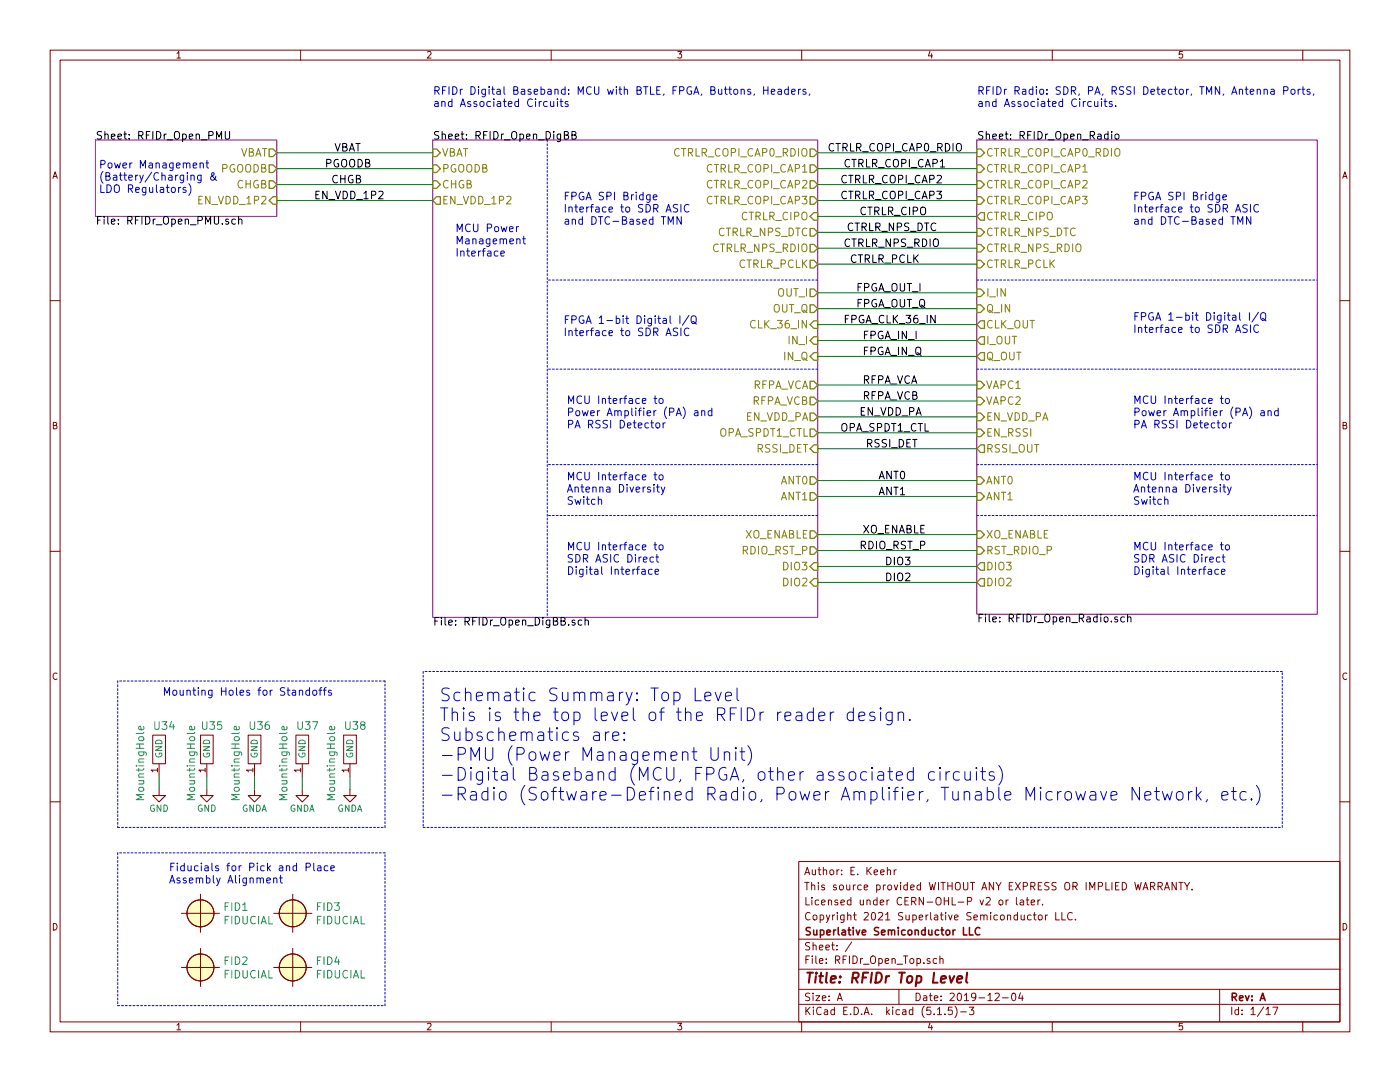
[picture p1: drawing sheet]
<svg xmlns="http://www.w3.org/2000/svg" width="279mm" height="216mm" viewBox="0 0 279 216" stroke-linecap="round" stroke-linejoin="round" font-family="sans-serif">
<g fill="none" stroke="#840000" stroke-width=".2">
<path d="M10 10h259.4v195.9h-259.4zM12 12h255.4v191.9h-255.4zM60 10v2M110 10v2M160 10v2M210 10v2M260 10v2M10 60h2M267.4 60h2M10 110h2M267.4 110h2M10 160h2"/>
<path d="M30.5 146.7h2.5v5.7h-2.5zM31.7 157.5v1.3h1.3l-1.3 1.2-1.2-1.2h1.2M31.7 152.4v2.5M40 146.7h2.5v5.7h-2.5zM41.3 157.5v1.3h1.2l-1.2 1.2-1.3-1.2h1.3M41.3 152.4v2.5M49.5 146.7h2.6v5.7h-2.6zM50.8 157.5v1.3h1.3l-1.3 1.2-1.3-1.2h1.3M50.8 152.4v2.5M59.1 146.7h2.5v5.7h-2.5zM60.3 157.5v1.3h1.3l-1.3 1.2-1.2-1.2h1.2M60.3 152.4v2.5"/>
<path d="M68.6 146.7h2.5v5.7h-2.5zM69.8 157.5v1.3h1.3l-1.3 1.2-1.2-1.2h1.2M69.8 152.4v2.5M267.4 160h2M40 178.4v7.7M58.4 178.4v7.7M159.4 171.9h108v32h-108zM177.1 173.7l.2-.1h.4v.9M177.1 173.1v1.4M178.5 173.6v.9M178.9 173.6l-.4 .2M199.4 179.7l.2-.1 .5 .1v.7l-.3 .2-.4-.2z"/>
<path d="M200.8 179.6v1M201.2 179.6l-.4 .3M202.8 179.1v1.3l.3 .2M203.6 179.7h.6l.1 .9M204.3 179.9l-.5 .1-.2 .2 .2 .4 .5-.1M204.8 179.6h.6M205 179.1v1.3l.4 .2M207.1 179.6v1M207.6 179.6l-.5 .3M231.1 176.9l.7-.1 .2-.2-.1-.4-.2-.1h-.6v1.5M231.5 176.9l.5 .7M232.4 177.6l.5-1.5 .5 1.5"/>
<path d="M232.5 177.1h.7M234.7 176.1v1.5l-.8-1.5v1.5M235.3 176.1h.8M235.7 176.1v1.5M236.4 176.1l.5 .8 .5-.8M236.9 176.9v.7M237.9 177.4v.2M36.2 182.2h7.6M36.2 193h7.6M40 189.2v7.7M54.6 182.2h7.6M54.6 193h7.6"/>
<path d="M58.4 189.2v7.7M159.4 197.4h108M159.4 193.4h108M159.4 187.4h108M167.1 199.7l.5-1.5 .5 1.5M167.2 199.2h.8M170 188l-1.3 1.9M179.4 197.4v3M186.9 191.3h-.4l-.3 .2 .2 .7h.5M187.6 191.4l.2-.1h.4v1M187.6 190.8v1.5M198.6 198.3l.6-.1 .2 .4-.9 1.1h.9"/>
<path d="M200.1 199.1h1.1M202 198.3l.4-.1a.94 .94 0 0 1 0 1.5 .82 .82 0 0 1-.4-1.4zM203.7 198.1l-.4 1.1h.9M204 198.7v1M205.8 182.7l-.4-.1-.3 .3v.5l.3 .2 .4-.1M205.8 180.1l.7-.2-.1-.2-.4-.1-.2 .2v.7h.6M206.2 182.6h.6M206.4 182.1v1.3l.4 .2M207.3 182.7l.2-.1 .4 .1v.7l-.2 .2-.4-.2zM208.1 180.4v.2M208.6 182.6v1M209.1 182.6l-.5 .3"/>
<path d="M210.7 182.1v1.5h.7M211.9 182.1v1.5h.7M214 182.2a.71 .71 0 0 0-1 .5 .71 .71 0 0 0 .7 .9l.3-.2M214.6 183.4v.2M243.4 197.4v6.5M60 203.9v2M110 203.9v2M159.4 200.4h108M160 203.9v2M187.1 202.5h.8M188.6 202.3v.2M190 201h-.7l-.1 .7 .2-.2 .5 .1 .2 .2-.1 .5-.2 .2-.6-.2"/>
<path d="M190.6 200.8a1.71 1.71 0 0 1 0 2.2M191.7 201.9h1.2M193.4 201h1l-.5 .5 .4 .2v.6l-.2 .2-.7-.2M210 203.9v2M252.7 201.4l.4-.4v1.5M252.7 202.5h.8M254 201h1l-.6 1.5M260 203.9v2"/>
<circle cx="40" cy="193" r="2.69"/>
<circle cx="40" cy="182.2" r="2.69"/>
<circle cx="58.4" cy="193" r="2.69"/>
<circle cx="58.4" cy="182.2" r="2.69"/>
</g>
<path d="M191 195.4l1-.2v-.4h-.6l-.3 .2v1l.1 .1 .6-.1M193 194.1l-.2 1.7 .3 .3" fill="none" stroke="#840000" stroke-width=".41"/>
<path d="M192.3 185.1v1.5h.7M193.5 185.1v1.5h.7M195.6 185.2a.71 .71 0 0 0-1 .5 .71 .71 0 0 0 .7 .9l.3-.2" fill="none" stroke="#840000" stroke-width=".3"/>
<path d="M19 27.9h36.2v15.3h-36.2zM86.4 27.9h76.8v95.3h-76.8zM194.9 27.9h68v94.7h-68z" fill="none" stroke="#840084" stroke-width=".2"/>
<g fill="none" stroke="#000" stroke-width=".2">
<path d="M45 26.2v1.3l.2 .3 .5-.1 .1-.2v-1.3M112.6 26.9l.8-.1v-.4l-.8-.2v1.6h.6l.2-.2 .1-.3-.4-.4M114.1 26.9l.8-.1v-.4l-.8-.2v1.6h.6l.2-.2 .1-.3-.3-.4M221.1 26.8l-.4-.1-.3 .3 .1 .7h.6M221.1 26.2v1.6M221.9 26.2v.2M221.9 26.7v1.1M222.6 26.9l.2-.2 .4 .2 .1 .6-.1 .2-.4 .1-.2-.2zM47 43.8l-.4-.1-.3 .3 .1 .7h.6M47.6 43.8h.1a.37 .37 0 0 1 .6 .1v.8M47.6 43.2v1.5M114.7 123.8a.37 .37 0 0 0-.6 .1l.1 .3 .6 .2-.2 .3h-.5"/>
<path d="M116.1 123.8l-.4-.1-.3 .3 .1 .7h.6M116.8 123.9l.2-.2 .3 .1 .1 .9M116.8 123.2v1.5M223 123.2l-.3-.1-.2 .2v.2l.5 .2v.3h-.5M224.4 123.2l-.4-.1-.3 .3 .1 .6h.6M225 123.2l.3-.1 .3 .1 .1 .9M225 122.6v1.5"/>
</g>
<g fill="none" stroke="#848400" stroke-width=".25">
<path d="M53.7 32.9h.8l.7 .8-.7 .7h-.8zM53.7 36.1h.8l.7 .7-.7 .8h-.8zM53.7 29.7h.8l.7 .8-.7 .7h-.8zM86.4 32.9h.7l.8 .8-.8 .7h-.7zM86.4 36.1h.7l.8 .7-.8 .8h-.7zM86.4 29.7h.7l.8 .8-.8 .7h-.7zM161.7 39.2h.7l.8 .8-.8 .8h-.7zM161.7 36.1h.7l.8 .7-.8 .8h-.7zM161.7 29.7h.7l.8 .8-.8 .7h-.7zM161.7 32.9h.7l.8 .8-.8 .7h-.7zM194.9 29.7h.8l.8 .8-.8 .7h-.8zM194.9 32.9h.8l.8 .8-.8 .7h-.8z"/>
<path d="M194.9 36.1h.8l.8 .7-.8 .8h-.8zM194.9 39.2h.8l.8 .8-.8 .8h-.8zM53.7 40l.8-.8h.7v1.6h-.7zM86.4 40l.7-.8h.8v1.6h-.8zM161.7 45.6h.7l.8 .8-.8 .7h-.7zM161.7 48.8h.7l.8 .7-.8 .8h-.7zM161.7 51.9h.7l.8 .8-.8 .8h-.7zM161.7 57.7h.7l.8 .7-.8 .8h-.7zM161.7 43.2l.7-.8h.8v1.5h-.8zM194.9 48.8h.8l.8 .7-.8 .8h-.8zM194.9 43.2l.8-.8h.8v1.5h-.8zM194.9 51.9h.8l.8 .8-.8 .8h-.8z"/>
<path d="M194.9 45.6h.8l.8 .8-.8 .7h-.8zM194.9 57.7h.8l.8 .7-.8 .8h-.8zM161.7 79.2h.7l.8 .8-.8 .8h-.7zM161.7 76.1h.7l.8 .7-.8 .8h-.7zM161.7 60.8h.7l.8 .8-.8 .8h-.7zM162.4 64h.8v1.5h-.8l-.7-.7zM162.4 70.4h.8v1.5h-.8l-.7-.8zM162.4 67.2h.8v1.5h-.8l-.7-.8zM194.9 79.2h.8l.8 .8-.8 .8h-.8zM194.9 76.1h.8l.8 .7-.8 .8h-.8zM194.9 60.8h.8l.8 .8-.8 .8h-.8zM195.7 64h.8v1.5h-.8l-.8-.7z"/>
<path d="M195.7 70.4h.8v1.5h-.8l-.8-.8zM195.7 67.2h.8v1.5h-.8l-.8-.8zM161.7 82.4h.7l.8 .8-.8 .7h-.7zM161.7 95.1h.7l.8 .8-.8 .7h-.7zM161.7 98.3h.7l.8 .8-.8 .7h-.7zM161.7 85.6h.7l.8 .8-.8 .7h-.7zM162.4 88.8h.8v1.5h-.8l-.7-.8zM194.9 82.4h.8l.8 .8-.8 .7h-.8zM194.9 95.1h.8l.8 .8-.8 .7h-.8zM194.9 98.3h.8l.8 .8-.8 .7h-.8zM194.9 85.6h.8l.8 .8-.8 .7h-.8zM195.7 88.8h.8v1.5h-.8l-.8-.8z"/>
<path d="M161.7 105.9h.7l.8 .8-.8 .7h-.7zM161.7 109.1h.7l.8 .8-.8 .7h-.7zM162.4 115.4h.8v1.6h-.8l-.7-.8zM162.4 112.3h.8v1.5h-.8l-.7-.8zM194.9 109.1h.8l.8 .8-.8 .7h-.8zM194.9 105.9h.8l.8 .8-.8 .7h-.8zM195.7 115.4h.8v1.6h-.8l-.8-.8zM195.7 112.3h.8v1.5h-.8l-.8-.8z"/>
</g>
<path d="M28.6 145l.1 .4-.2 .2-.7-.1v-.5l.2-.1 .2 .7M38.8 145l.1 .4-.3 .2-.7-.1v-.5l.3-.1 .2 .7M47.7 145l.1 .4-.3 .2-.7-.1v-.5l.3-.1 .1 .7M57.2 145l.1 .4-.3 .2-.7-.1v-.5l.3-.1 .2 .7M66.7 145l.1 .4-.2 .2-.7-.1v-.5l.2-.1 .2 .7" fill="none" stroke="#008484" stroke-width=".2"/>
<g fill="#ffffc2" stroke="#ffffc2" stroke-width=".2">
<circle cx="40" cy="182.2" r="2.69"/>
<circle cx="58.4" cy="182.2" r="2.69"/>
<circle cx="40" cy="193" r="2.69"/>
<circle cx="58.4" cy="193" r="2.69"/>
</g>
<g fill="none" stroke="#0000c2" stroke-width=".2" stroke-dasharray=".4 .4">
<path d="M109.2 27.9v95.3M163.2 55.9h-54M194.9 55.9h68M163.2 73.7h-54M194.9 73.7h68M163.2 92.7h-54M194.9 92.7h68M163.2 102.9h-54M194.9 102.9h68M23.5 135.9v29.2M76.8 135.9h-53.3M84.5 134v31.1"/>
<path d="M255.9 134h-171.4M23.5 170.2v30.5M23.5 165.1h53.3M76.8 170.2h-53.3M76.8 165.1v-29.2M84.5 165.1h171.4M255.9 165.1v-31.1M23.5 200.7h53.3M76.8 200.7v-30.5"/>
</g>
<g fill="none" stroke="#008400" stroke-width=".2">
<path d="M55.2 30.5h31.2M55.2 33.7h31.2M55.2 36.8h31.2M163.2 30.5h31.7M163.2 33.7h31.7M163.2 36.8h31.7M55.2 40h31.2M163.2 40h31.7M163.2 43.2h31.7M163.2 58.4h31.7M163.2 46.4h31.7M163.2 49.5h31.7"/>
<path d="M163.2 52.7h31.7M163.2 61.6h31.7M163.2 71.1h31.7M163.2 67.9h31.7M163.2 64.8h31.7M163.2 76.8h31.7M163.2 86.4h31.7M163.2 89.5h31.7M163.2 83.2h31.7M163.2 95.9h31.7M163.2 99.1h31.7M163.2 80h31.7"/>
<path d="M163.2 116.2h31.7M163.2 113h31.7M163.2 106.7h31.7M163.2 109.9h31.7M31.7 154.9v2.6M41.3 154.9v2.6M50.8 154.9v2.6M60.3 154.9v2.6M69.8 154.9v2.6"/>
</g>
<g fill="none" stroke="#0000c2" stroke-width=".2">
<path d="M112 19.7v1.3l.3 .3M152.4 17.3v1.5M152.4 18h.9M153.3 17.3v1.5M153.9 18.3l.7-.1v-.3l-.5-.1-.2 .2 .1 .7h.6M155.3 17.9h.6l.1 .9M156 18.2h-.6a.3 .3 0 0 0-.2 .3 .3 .3 0 0 0 .2 .3l.6-.1M157.3 17.9l-.4-.1-.3 .3 .1 .6h.6M157.3 17.3v1.5M158 18.3l.7-.1-.1-.3-.4-.1-.2 .2 .1 .7h.5M159.4 17.8v1M159.8 17.8l-.4 .3"/>
<path d="M160.8 17.9a.37 .37 0 0 0-.6 .1l.1 .2 .6 .3-.2 .3-.5-.1M161.6 18.7l-.1 .3M220.5 19.7v1.3l.4 .3M252.3 17.9l.2-.1 .4 .1v.9M253.6 17.9h.6l.1 .9M254.3 18.2h-.5a.3 .3 0 0 0-.2 .3 .3 .3 0 0 0 .2 .3l.5-.1M256.2 18.1l.7-.1 .1-.6-.8-.1v1.5M257.7 17.9l.2-.1 .5 .1v.6l-.1 .2-.4 .1-.2-.1zM259.1 17.8v1M259.5 17.8l-.4 .3M259.8 17.8h.6M260 17.3v1.3l.1 .1 .3 .1"/>
<path d="M261.4 17.9a.37 .37 0 0 0-.6 .1l.1 .2 .6 .3-.2 .3-.5-.1M262.2 18.7l-.1 .3M37.1 37.5l-.4-.1-.2 .2 .1 .2 .5 .2v.3h-.6M37.7 36.7a1.78 1.78 0 0 1 0 2.3M39.9 32.6l.2-.1 .4 .1 .1 .9M39.9 32.5v1M40.1 35v1.2l-.2 .3-.4-.1M40.1 35h-.4l-.3 .2 .1 .7h.6M41.1 32.5h.6M41.3 32v1.3l.4 .2M43.1 35.2l-.4 .6a.42 .42 0 0 1-.6 .1 .42 .42 0 0 1 .1-.7l.5-.5-.2-.3-.2 .1a1.51 1.51 0 0 0 1 1.5M109.2 20.3l-.4-.1-.3 .3 .1 .7h.6"/>
<path d="M109.9 20.2v1l.4 .1 .2-.2M110.5 20.2v1.1M111.3 20.2v1.1M111.8 20.2h.5M113.4 20.3l-.4-.1-.2 .2 .1 .3 .5 .1v.4h-.6M129.7 38.9v1.2l-.3 .3-.3-.1M129.7 38.9h-.4l-.3 .2 .2 .7h.5M130.4 39.4l.7-.2-.1-.3h-.4l-.2 .2 .1 .7h.5M218.4 20.2l.1 1 .4 .1 .2-.2M219.1 20.2v1.1M219.8 20.2v1.1M220.3 20.2h.6"/>
<path d="M221.9 20.3l-.3-.1-.2 .2v.3l.5 .1v.4h-.5M222.7 21.1v.2M243.4 38.9v1.2l-.3 .3-.4-.1M243.4 38.9h-.4l-.3 .2 .1 .7h.6M244 39.4l.8-.2-.1-.3h-.4l-.3 .2 .1 .7h.6M99.9 50.6l.8-.2-.1-.2-.4-.1-.3 .2 .1 .7h.6M103.1 45.2v1M103.5 45.2l-.3 .1-.1 .2M104.3 47.7h.6M104.5 47.1v1.3l.4 .3M133.3 44.8v-1.6l.6 1.1 .5-1.1v1.6M135.3 40.9l-.6-.1-.3 .3v.3l.8 .3v.5a.62 .62 0 0 1-.8 0"/>
<path d="M135.9 40.8v1.5M136 43.2v1.6l-.9-1.6v1.6M137.5 40.9a.7 .7 0 0 0-1 .6 .7 .7 0 0 0 .9 .7h.1M247 44.8v-1.6l.5 1.1 .5-1.1v1.6M248.9 40.9l-.6-.1-.3 .3 .1 .3 .7 .3v.5a.62 .62 0 0 1-.8 0M249.6 40.8v1.5M249.6 43.2v1.6l-.8-1.6v1.6M251.2 40.9a.7 .7 0 0 0-1 .6 .7 .7 0 0 0 .9 .7h.1M130.5 79.5h.6M130.7 79v1.3l.4 .2M131.6 79.6l.2-.1 .5 .1v.6l-.1 .2-.4 .1-.2-.1zM133.7 63v1.3l.2 .2"/>
<path d="M135.3 65.5h-.6l-.3 .2v.3l.8 .4v.4a.62 .62 0 0 1-.8 .1M135.7 63v1.5M135.9 65.5v1.5M137.5 65.6a.7 .7 0 0 0-1 .6 .7 .7 0 0 0 .9 .7l.1-.1M137.5 62.9l-1.3 2M138 63.2a.51 .51 0 0 1 .6-.2 .51 .51 0 0 1 .3 .5v.5a.51 .51 0 0 1-.5 .6 .51 .51 0 0 1-.5-.6zM138.2 64.2l.8 .5M243.5 79.5h.6M243.8 79v1.3l.3 .2M244.6 79.6l.3-.1 .4 .1 .1 .6-.2 .2-.3 .1-.3-.1zM247.4 62.4v1.3l.2 .2M248.9 64.9l-.6-.1-.3 .3 .1 .3 .7 .4v.4a.62 .62 0 0 1-.8 .1"/>
<path d="M249.4 62.4v1.5M249.6 64.8v1.5M251.2 64.9a.7 .7 0 0 0-1 .7 .7 .7 0 0 0 .9 .7l.1-.1M251.2 62.3l-1.3 2M251.7 62.6a.51 .51 0 0 1 .5-.2 .51 .51 0 0 1 .4 .5v.5a.51 .51 0 0 1-.5 .5 .51 .51 0 0 1-.5-.5zM251.9 63.5l.8 .5M119.4 99.7h.1a.37 .37 0 0 1 .6 .1v.8M130.5 96.7v.1M130.5 94.7h.6M130.5 97.2v1M130.7 94.2v1.3l.4 .3M130.9 84.5l.3-.1 .4 .1 .1 .6-.2 .2-.3 .1-.3-.2z"/>
<path d="M131 97.2h.6M131.2 96.7v1.3l.4 .2M131.6 94.9l.2-.2 .5 .2v.6l-.1 .2-.4 .1-.2-.2zM132 97.2l.3 1M132.3 84.4v1M132.7 97.2l-.5 1.4-.2 .1M132.8 84.4l-.3 .1-.2 .2M138.6 82h.6l.1 1M139.3 82.3l-.5 .1a.3 .3 0 0 0-.3 .3 .3 .3 0 0 0 .3 .3l.5-.1M140 82.1l.2-.2 .4 .1 .1 1M140 81.9v1.1M142.1 82l-.5-.1-.3 .3 .2 .7h.6"/>
<path d="M142.1 81.4v1.6M232.4 99.7h.1a.37 .37 0 0 1 .6 .1v.8M243.5 96.7v.1M243.5 94.7h.6M243.5 97.2v1M243.8 94.2v1.3l.3 .3M244 84.5l.2-.1 .4 .1 .1 .6-.1 .2-.4 .1-.2-.2zM244 97.2h.6M244.3 96.7v1.3l.3 .2M244.6 94.9l.3-.2 .4 .2 .1 .6-.2 .2-.3 .1-.3-.2zM245 97.2l.4 1M245.4 84.4v1"/>
<path d="M245.7 97.2l-.5 1.4-.2 .1M245.8 84.4l-.3 .1-.1 .2M251.7 82h.5l.1 1M252.3 82.3l-.5 .1a.3 .3 0 0 0-.2 .3 .3 .3 0 0 0 .2 .3l.5-.1M253.1 82.1l.2-.2 .3 .1 .1 1M253.1 81.9v1.1M255.1 82l-.5-.1-.2 .3 .1 .7h.6M255.1 81.4v1.6M128.1 113.7h.6l.1 .9M128.8 113.9l-.5 .1a.3 .3 0 0 0-.3 .3 .3 .3 0 0 0 .3 .3l.5-.1M130.1 113.7l-.4-.1-.3 .3 .2 .6h.5M130.4 111.2h-.4l-.3 .2 .2 .7h.5"/>
<path d="M130.5 108.7h.6M130.7 108.2v1.3l.4 .2M130.7 114.1l.7-.2v-.2l-.5-.1-.2 .2 .1 .7h.6M130.9 111.2h.5M131.1 110.6v1.3l.3 .3M131.6 108.8l.2-.1 .5 .1v.6l-.1 .3h-.4l-.2-.1zM241.1 113.7h.6l.1 .9M241.8 113.9l-.5 .1a.3 .3 0 0 0-.2 .3 .3 .3 0 0 0 .2 .3l.5-.1M243.2 113.7l-.5-.1-.3 .3 .2 .6h.6M243.5 111.2h-.5l-.3 .2 .2 .7h.6M243.5 108.7h.6M243.8 108.2v1.3l.3 .2"/>
<path d="M243.8 114.1l.7-.2-.1-.2-.4-.1-.2 .2v.7h.6M243.9 111.2h.6M244.1 110.6v1.3l.4 .3M244.6 108.8l.3-.1 .4 .1 .1 .6-.2 .3h-.3l-.3-.1zM61.8 137.8l-.5-.1-.3 .3 .2 .7h.6M61.8 137.2v1.5M62.5 137.8l.2-.1 .4 .1 .1 .6-.1 .3h-.4l-.2-.1zM63.7 137.7h.5M64.2 137.2l-.3 .2v1.3M64.5 137.7h.6M65.1 137.2l-.4 .2v1.3M66.1 137.8a.37 .37 0 0 0-.6 .1l.1 .3 .6 .2-.2 .3h-.5"/>
<path d="M138.7 137.3v2.5h1.3M140.7 139l1.2-.3-.1-.4-.8-.2-.3 .4v.9l.1 .3 .2 .1 .8-.1M142.7 138.1l.6 1.7 .6-1.7M144.8 139l1.2-.3-.1-.4-.8-.2-.3 .4v.9l.1 .3 .2 .1 .8-.1M147.1 137.3v2.1l.3 .4M118.5 146.2l.3-.1 .7 .1 .1 .2v1.4M119.6 146.7l-.8 .1a.5 .5 0 0 0-.4 .5 .5 .5 0 0 0 .4 .5l.8-.2M120.8 146.1v1.7M121.6 146.1a.69 .69 0 0 0-.8 .4M122.3 146.9l1.2-.2-.1-.5-.7-.1-.4 .3v1l.1 .2 .3 .2 .7-.2M124.6 147.5l.1 .1-.1 .2-.1-.2 .1-.1v.3M124.6 146.2l.1 .1-.1 .1-.1-.1 .1-.1v.2"/>
<path d="M141.9 149.2v2l.5 .5h.4l.5-.5v-2M144.6 150.3a.61 .61 0 0 1 1 .1v1.3M144.6 150v1.7M146.8 149.2l-.1 .1 .1 .1 .2-.1-.2-.1v.2M146.8 150v1.7M147.7 150h.9M148.1 149.2v2.1l.1 .3 .4 .1M149.3 148.8a2.9 2.9 0 0 1 0 3.9M163.4 142.9l1.2-.2-.1-.5-.7-.1-.4 .3v1l.1 .3 .3 .1 .7-.1M165.7 142.1v1.7M166.4 142.1a.64 .64 0 0 0-.7 .5M170.3 142.2l-.7-.1-.5 .5v.7l.2 .4 .3 .1 .7-.1"/>
<path d="M170.3 141.2v2.6M171.4 142.9l1.2-.2-.1-.5-.7-.1-.4 .3 .1 1.3 .3 .1 .7-.1M174.5 142.2a.62 .62 0 0 0-.9 .2l.1 .4 .6 .1 .4 .4-.2 .4-.2 .1-.7-.1M175.7 141.2l-.1 .2 .1 .1 .2-.1-.2-.2v.3M175.7 142.1v1.7M178.1 142.1v2a.71 .71 0 0 1-1.1 .4M178.1 142.2l-.8-.1-.5 .5v.7l.3 .4 .2 .1 .8-.1M178.9 154.8l1.2-.2-.1-.5-.8-.1-.3 .3v1l.1 .2 .2 .2 .8-.2M179.2 142.3a.63 .63 0 0 1 1.1 .1v1.4M179.2 142.1v1.7M181.6 143.5l.1 .2-.1 .1-.2-.1 .2-.2v.3M182.3 154.1l-.7-.1-.5 .5v.7l.2 .3 .3 .2 .7-.2"/>
<path d="M182.3 153.1v2.6M186.5 154.1l-.7-.1-.5 .5v.7l.2 .3 .3 .2 .7-.2M187.6 153.1l-.1 .2 .1 .1 .1-.1-.1-.2v.3M187.6 154v1.7M188.8 154v1.7M189.5 154a.69 .69 0 0 0-.7 .5M191.5 154.1l-.7-.1-.5 .5v.7l.2 .3 .3 .2 .7-.2M192.6 154v1.3l.1 .2a.66 .66 0 0 0 .9-.1M193.6 154v1.7M194.9 153.1l-.2 .2 .2 .1 .1-.1-.1-.2v.3M194.9 154v1.7M195.7 154h1"/>
<path d="M196.1 153.1v2.2l.1 .2 .5 .2M198.4 154.1l-.6-.1-.4 .3 .1 .4 .9 .2 .1 .3-.1 .3-.3 .2-.7-.2M199.3 152.8a2.98 2.98 0 0 1 0 3.8M221.7 158.8l1.2-.3-.1-.4-.7-.2-.4 .4 .1 1.2 .3 .1 .7-.1M227.4 157.1v2.5l-1.5-2.5v2.5M228.5 158.8l1.2-.3-.1-.4-.7-.2-.4 .4v1l.1 .2 .3 .1 .7-.1M230.4 157.9h1M230.8 157.1v2.2l.1 .2 .5 .1M232 157.9l.5 1.7 .5-1.2 .5 1.2 .4-1.7M234.9 158.2a.67 .67 0 0 1 .7-.3 .67 .67 0 0 1 .5 .5v.8a.68 .68 0 0 1-.7 .5 .68 .68 0 0 1-.6-.5zM237.2 157.9v1.7M237.9 157.9a.69 .69 0 0 0-.7 .5"/>
<path d="M238.8 157.1v2.5M239 158.7l.7 .9M239.7 157.9l-.9 1M240.9 159.5l-.2 .5M243.8 158.8l1.3-.3-.2-.4-.7-.2-.4 .4v1l.2 .2 .2 .1 .7-.1M245.8 157.9h.9M246.2 157.1v2.2l.1 .2 .4 .1M248.7 158.1l-.7-.2-.5 .5v.8l.2 .3 .3 .1 .7-.1M249.8 159.4l.1 .1-.1 .1-.1-.1 .1-.1v.2M250.7 156.7a2.98 2.98 0 0 1 0 3.9M53.2 175.7l.8-.2-.1-.2-.4-.1-.3 .2 .1 .7h.6M54.6 175.3l.2-.1 .4 .1 .1 .9"/>
<path d="M54.6 175.2v1M55.8 175.2h.6M56 174.7v1.3l.4 .2M61.1 173l.7-.1 .2-.2-.1-.3-.8-.2v1.6M62.6 172.2v1.3l.2 .3M63.4 172.8h.6l.1 1M64.1 173.1l-.5 .1a.3 .3 0 0 0-.3 .3 .3 .3 0 0 0 .3 .3l.5-.1M65.4 172.8l-.4-.1-.3 .3 .1 .7h.6M66 173.3l.7-.2v-.3l-.5-.1-.2 .2 .1 .8h.6"/>
</g>
<g font-size="3.5" fill="#0000c2">
<text x="87.6" y="140">Schematic Summary: Top Level</text>
<text x="87.6" y="143.9">This is the top level of the RFIDr reader design.</text>
<text x="87.6" y="147.9">Subschematics are:</text>
<text x="87.6" y="151.8">-PMU (Power Management Unit)</text>
<text x="87.6" y="155.8">-Digital Baseband (MCU, FPGA, other associated circuits)</text>
<text x="87.6" y="159.8">-Radio (Software-Defined Radio, Power Amplifier, Tunable Microwave Network, etc.)</text>
</g>
<text font-size="2.8" fill="#840000" x="160.4" y="196.2">Title: RFIDr Top Level</text>
<g font-size="2.1" fill="#0000c2">
<text x="86.4" y="18.9">RFIDr Digital Baseband: MCU with BTLE, FPGA, Buttons, Headers,</text>
<text x="86.4" y="21.3">and Associated Circuits</text>
<text x="194.9" y="18.9">RFIDr Radio: SDR, PA, RSSI Detector, TMN, Antenna Ports,</text>
<text x="194.9" y="21.3">and Associated Circuits.</text>
<text x="19.7" y="33.6">Power Management</text>
<text x="19.7" y="36">(Battery/Charging &amp;</text>
<text x="19.7" y="38.5">LDO Regulators)</text>
<text x="112.4" y="40">FPGA SPI Bridge</text>
<text x="226.1" y="40">FPGA SPI Bridge</text>
<text x="90.8" y="46.3">MCU Power</text>
<text x="112.4" y="42.4">Interface to SDR ASIC</text>
<text x="112.4" y="44.8">and DTC-Based TMN</text>
<text x="226.1" y="42.4">Interface to SDR ASIC</text>
<text x="226.1" y="44.8">and DTC-Based TMN</text>
<text x="90.8" y="48.7">Management</text>
<text x="90.8" y="51.2">Interface</text>
<text x="112.4" y="64.6">FPGA 1-bit Digital I/Q</text>
<text x="226.1" y="64">FPGA 1-bit Digital I/Q</text>
<text x="112.4" y="67.1">Interface to SDR ASIC</text>
<text x="226.1" y="66.4">Interface to SDR ASIC</text>
<text x="113" y="80.6">MCU Interface to</text>
<text x="113" y="83">Power Amplifier (PA) and</text>
<text x="226.1" y="80.6">MCU Interface to</text>
<text x="226.1" y="83">Power Amplifier (PA) and</text>
<text x="113" y="85.5">PA RSSI Detector</text>
<text x="226.1" y="85.5">PA RSSI Detector</text>
<text x="113" y="95.8">MCU Interface to</text>
<text x="226.1" y="95.8">MCU Interface to</text>
<text x="113" y="98.3">Antenna Diversity</text>
<text x="113" y="100.7">Switch</text>
<text x="226.1" y="98.3">Antenna Diversity</text>
<text x="226.1" y="100.7">Switch</text>
<text x="113" y="109.8">MCU Interface to</text>
<text x="113" y="112.2">SDR ASIC Direct</text>
<text x="226.1" y="109.8">MCU Interface to</text>
<text x="226.1" y="112.2">SDR ASIC Direct</text>
<text x="113" y="114.7">Digital Interface</text>
<text x="226.1" y="114.7">Digital Interface</text>
<text x="32.4" y="138.8">Mounting Holes for Standoffs</text>
<text x="33.7" y="173.8">Fiducials for Pick and Place</text>
<text x="33.7" y="176.3">Assembly Alignment</text>
</g>
<g font-size="2.1">
<text x="19" y="27.8">Sheet: RFIDr_Open_PMU</text>
<text x="86.4" y="27.8">Sheet: RFIDr_Open_DigBB</text>
<text x="194.9" y="27.8">Sheet: RFIDr_Open_Radio</text>
<text x="64.8" y="33.4">PGOODB</text>
<text x="66.7" y="30.2">VBAT</text>
<text x="165.1" y="30.2">CTRLR_COPI_CAP0_RDIO</text>
<text x="168.3" y="33.4">CTRLR_COPI_CAP1</text>
<text x="63.3" y="39.8">EN_VDD_1P2</text>
<text x="66" y="36.6">CHGB</text>
<text x="167.6" y="36.6">CTRLR_COPI_CAP2</text>
<text x="167.6" y="39.8">CTRLR_COPI_CAP3</text>
<text x="19" y="44.8">File: RFIDr_Open_PMU.sch</text>
<text x="168.9" y="46.1">CTRLR_NPS_DTC</text>
<text x="171.4" y="42.9">CTRLR_CIPO</text>
<text x="168.3" y="49.3">CTRLR_NPS_RDIO</text>
<text x="169.5" y="52.5">CTRLR_PCLK</text>
<text x="170.8" y="58.2">FPGA_OUT_I</text>
<text x="168.3" y="64.5">FPGA_CLK_36_IN</text>
<text x="170.8" y="61.3">FPGA_OUT_Q</text>
<text x="172.1" y="70.9">FPGA_IN_Q</text>
<text x="172.1" y="67.7">FPGA_IN_I</text>
<text x="172.1" y="76.6">RFPA_VCA</text>
<text x="171.4" y="82.9">EN_VDD_PA</text>
<text x="172.1" y="79.8">RFPA_VCB</text>
<text x="167.6" y="86.1">OPA_SPDT1_CTL</text>
<text x="172.7" y="89.3">RSSI_DET</text>
<text x="175.3" y="95.6">ANT0</text>
<text x="175.3" y="98.8">ANT1</text>
<text x="172.1" y="106.4">XO_ENABLE</text>
<text x="171.4" y="109.6">RDIO_RST_P</text>
<text x="176.5" y="112.8">DIO3</text>
<text x="176.5" y="116">DIO2</text>
<text x="86.4" y="124.8">File: RFIDr_Open_DigBB.sch</text>
<text x="194.9" y="124.2">File: RFIDr_Open_Radio.sch</text>
</g>
<g font-size="2.1" fill="#848400">
<text x="44" y="34.4">PGOODB</text>
<text x="47.7" y="31.2">VBAT</text>
<text x="88.1" y="34.4">PGOODB</text>
<text x="88.1" y="31.2">VBAT</text>
<text x="134.5" y="31.2">CTRLR_COPI_CAP0_RDIO</text>
<text x="141" y="34.4">CTRLR_COPI_CAP1</text>
<text x="196.7" y="31.2">CTRLR_COPI_CAP0_RDIO</text>
<text x="196.7" y="34.4">CTRLR_COPI_CAP1</text>
<text x="39.9" y="40.8">EN_VDD_1P2</text>
<text x="47.2" y="37.6">CHGB</text>
<text x="88.1" y="37.6">CHGB</text>
<text x="88.1" y="40.8">EN_VDD_1P2</text>
<text x="141" y="40.8">CTRLR_COPI_CAP3</text>
<text x="141" y="37.6">CTRLR_COPI_CAP2</text>
<text x="196.7" y="37.6">CTRLR_COPI_CAP2</text>
<text x="196.7" y="40.8">CTRLR_COPI_CAP3</text>
<text x="143.1" y="47.1">CTRLR_NPS_DTC</text>
<text x="147.9" y="43.9">CTRLR_CIPO</text>
<text x="196.7" y="43.9">CTRLR_CIPO</text>
<text x="196.7" y="47.1">CTRLR_NPS_DTC</text>
<text x="142.2" y="50.3">CTRLR_NPS_RDIO</text>
<text x="147.3" y="53.5">CTRLR_PCLK</text>
<text x="196.7" y="50.3">CTRLR_NPS_RDIO</text>
<text x="196.7" y="53.5">CTRLR_PCLK</text>
<text x="155.2" y="59.2">OUT_I</text>
<text x="196.7" y="59.2">I_IN</text>
<text x="150.2" y="65.5">CLK_36_IN</text>
<text x="154.1" y="62.4">OUT_Q</text>
<text x="196.7" y="65.5">CLK_OUT</text>
<text x="196.7" y="62.4">Q_IN</text>
<text x="156.5" y="71.9">IN_Q</text>
<text x="157.5" y="68.7">IN_I</text>
<text x="196.7" y="71.9">Q_OUT</text>
<text x="196.7" y="68.7">I_OUT</text>
<text x="150" y="77.6">RFPA_VCA</text>
<text x="196.7" y="77.6">VAPC1</text>
<text x="148.7" y="83.9">EN_VDD_PA</text>
<text x="150" y="80.8">RFPA_VCB</text>
<text x="196.7" y="83.9">EN_VDD_PA</text>
<text x="196.7" y="80.8">VAPC2</text>
<text x="143.5" y="87.1">OPA_SPDT1_CTL</text>
<text x="196.7" y="87.1">EN_RSSI</text>
<text x="151" y="90.3">RSSI_DET</text>
<text x="196.7" y="90.3">RSSI_OUT</text>
<text x="155.9" y="96.6">ANT0</text>
<text x="155.9" y="99.8">ANT1</text>
<text x="196.7" y="96.6">ANT0</text>
<text x="196.7" y="99.8">ANT1</text>
<text x="148.4" y="107.4">XO_ENABLE</text>
<text x="196.7" y="107.4">XO_ENABLE</text>
<text x="148.1" y="110.6">RDIO_RST_P</text>
<text x="156.5" y="113.8">DIO3</text>
<text x="196.7" y="113.8">DIO3</text>
<text x="196.7" y="110.6">RST_RDIO_P</text>
<text x="156.5" y="117">DIO2</text>
<text x="196.7" y="117">DIO2</text>
</g>
<g font-size="2.1" fill="#008484">
<text x="30.9" y="145.6">U34</text>
<text x="40.4" y="145.6">U35</text>
<text x="49.9" y="145.6">U36</text>
<text x="59.4" y="145.6">U37</text>
<text x="69" y="145.6">U38</text>
<text x="28.8" y="159.3" transform="rotate(-90 28.8 159.3)">MountingHole</text>
<text x="38.9" y="159.3" transform="rotate(-90 38.9 159.3)">MountingHole</text>
<text x="47.8" y="159.3" transform="rotate(-90 47.8 159.3)">MountingHole</text>
<text x="57.4" y="159.3" transform="rotate(-90 57.4 159.3)">MountingHole</text>
<text x="66.9" y="159.3" transform="rotate(-90 66.9 159.3)">MountingHole</text>
<text x="44.6" y="184.4">FIDUCIAL</text>
<text x="44.8" y="181.7">FID1</text>
<text x="63" y="184.4">FIDUCIAL</text>
<text x="63.2" y="181.7">FID3</text>
<text x="44.6" y="195.2">FIDUCIAL</text>
<text x="44.8" y="192.5">FID2</text>
<text x="63" y="195.2">FIDUCIAL</text>
<text x="63.2" y="192.5">FID4</text>
</g>
<g font-size="2.1" fill="#840000">
<text x="160.4" y="177.6">This source provided WITHOUT ANY EXPRESS OR IMPLIED WARRANTY.</text>
<text x="160.4" y="174.6">Author: E. Keehr</text>
<text x="160.4" y="183.6">Copyright 2021 Superlative Semiconductor LLC.</text>
<text x="160.4" y="180.6">Licensed under CERN-OHL-P v2 or later.</text>
<text x="160.4" y="189.6">Sheet: /</text>
<text x="160.4" y="186.6">Superlative Semiconductor LLC</text>
<text x="160.4" y="192.3">File: RFIDr_Open_Top.sch</text>
<text x="160.4" y="202.5">KiCad E.D.A. kicad (5.1.5)-3</text>
<text x="160.4" y="199.7">Size: A</text>
<text x="182.4" y="199.7">Date: 2019-12-04</text>
<text x="245.4" y="199.7">Rev: A</text>
<text x="245.4" y="202.5">Id: 1/17</text>
</g>
<g font-size="1.8" fill="#840000">
<text x="35" y="11.6">1</text>
<text x="85" y="11.6">2</text>
<text x="135" y="11.6">3</text>
<text x="185" y="11.6">4</text>
<text x="235" y="11.6">5</text>
<text x="10.4" y="35.6">A</text>
<text x="267.8" y="35.6">A</text>
<text x="10.4" y="85.6">B</text>
<text x="267.8" y="85.6">B</text>
<text x="10.4" y="135.6">C</text>
<text x="267.8" y="135.6">C</text>
<text x="31.5" y="154.2" transform="rotate(-90 31.5 154.2)">1</text>
<text x="41" y="154.2" transform="rotate(-90 41 154.2)">1</text>
<text x="50.5" y="154.2" transform="rotate(-90 50.5 154.2)">1</text>
<text x="60.1" y="154.2" transform="rotate(-90 60.1 154.2)">1</text>
<text x="69.6" y="154.2" transform="rotate(-90 69.6 154.2)">1</text>
<text x="10.4" y="185.6">D</text>
<text x="267.8" y="185.6">D</text>
<text x="35" y="205.5">1</text>
<text x="85" y="205.5">2</text>
<text x="135" y="205.5">3</text>
<text x="185" y="205.5">4</text>
<text x="235" y="205.5">5</text>
</g>
<g font-size="1.8" fill="#008484">
<text x="32.4" y="151.4" transform="rotate(-90 32.4 151.4)">GND</text>
<text x="41.9" y="151.4" transform="rotate(-90 41.9 151.4)">GND</text>
<text x="51.4" y="151.4" transform="rotate(-90 51.4 151.4)">GND</text>
<text x="61" y="151.4" transform="rotate(-90 61 151.4)">GND</text>
<text x="70.5" y="151.4" transform="rotate(-90 70.5 151.4)">GND</text>
<text x="29.8" y="162">GND</text>
<text x="39.3" y="162">GND</text>
<text x="48.2" y="162">GNDA</text>
<text x="57.7" y="162">GNDA</text>
<text x="67.3" y="162">GNDA</text>
</g>
</svg>
